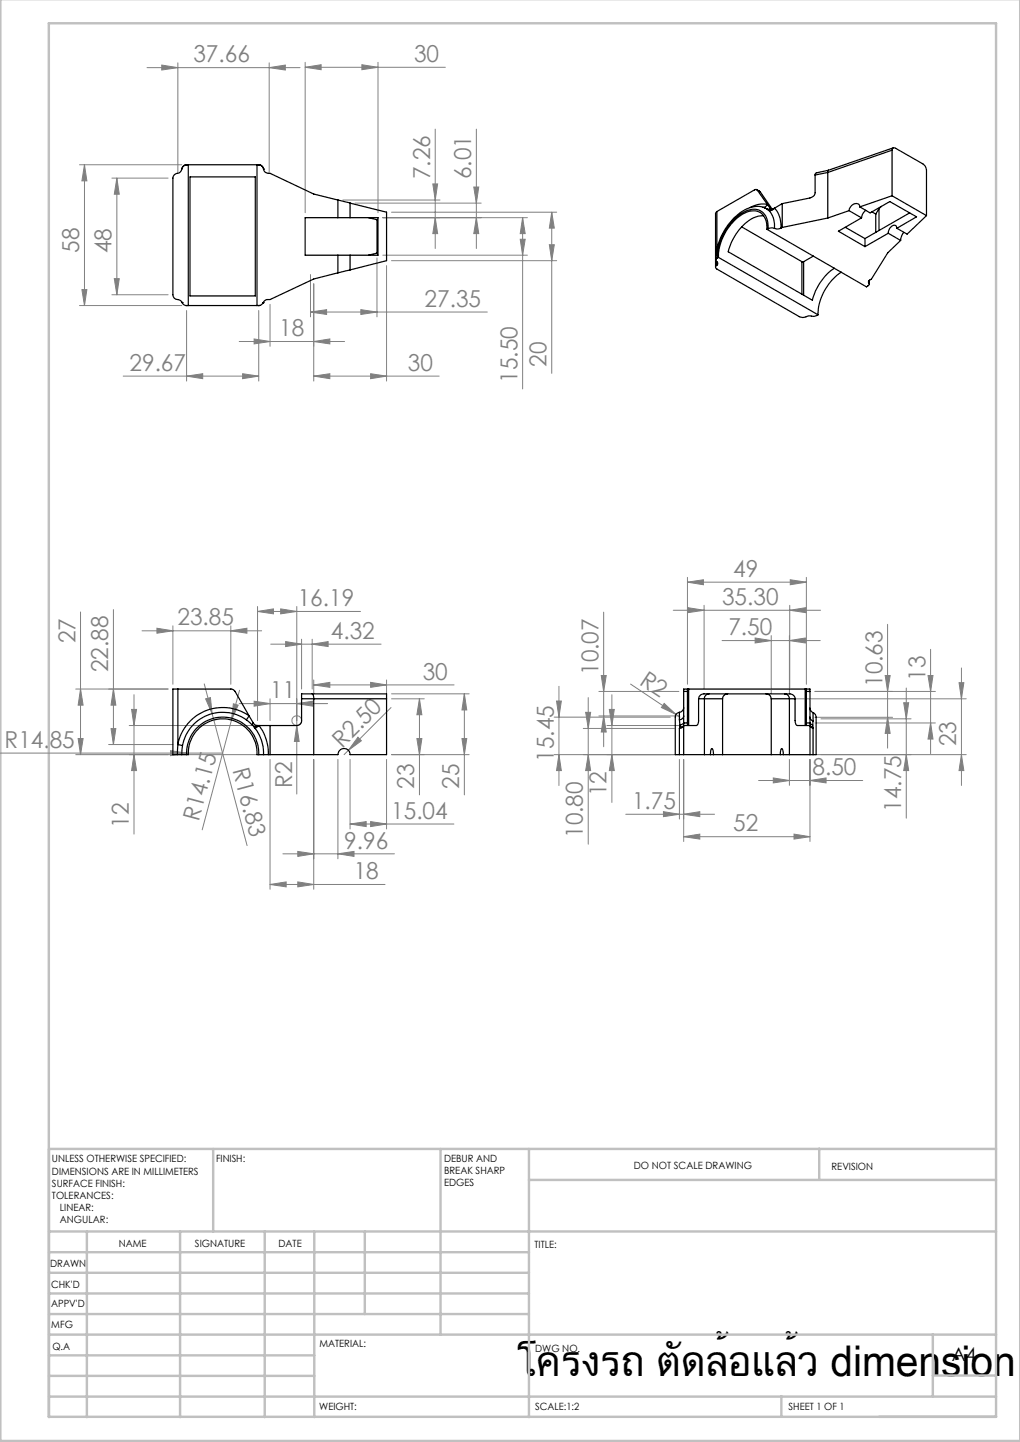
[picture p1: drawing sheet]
<svg xmlns="http://www.w3.org/2000/svg" width="210mm" height="297mm" viewBox="0 0 210 297" stroke-linecap="round" stroke-linejoin="round" font-family="sans-serif">
<g fill="none" stroke="#808080" stroke-width=".21">
<path d="M30.3 13.9h31.5M33.3 13.4l3.3 .5-3.3 .5zM36.6 12.9v22.6M55.4 13.9l3.3-.5v1zM55.4 12.9v22.6M62.8 13.9l3.3-.6v1.1zM62.8 12.8v31M62.8 13.9h28.9M74.5 13.3l3.3 .6-3.3 .5zM77.8 12.8v31M16.4 33.9h21M17.4 33.9l.5 3.3h-1z"/>
<path d="M17.4 33.9v29M23 36.7h11.6M24.1 36.7l.5 3.3h-1.1zM24.1 36.7v24M89.1 37.9h1l-.5 3.3zM89.6 26.6v24.6M97.5 38.5h1.1l-.5 3.3zM98.1 26.6v24.6M16.9 59.7h1l-.5 3.2zM23.5 57.4h1.1l-.5 3.3zM63.9 56.5v8.8M64.6 58.5v20"/>
<path d="M70.6 41.2h20M73.1 41.8h26M77.6 53.1v12.2M78.8 52.6h29.8M78.8 44.8h29.8M79.6 54.7v23.8M80.6 43.7h34M80.6 53.7h34M89.6 44.8l.5 3.3h-1zM98.1 44.8l.5 3.3h-1.1zM107.1 49.3h1l-.5 3.3zM107.6 44.8v35.3"/>
<path d="M107.6 44.8l.5 3.3h-1zM113.1 50.4h1l-.5 3.3zM113.6 43.7l.5 3.3h-1zM113.6 43.7v33.2M16.4 62.9h21M23 60.7h11.6M25.4 77.5h27.9M38.4 77.5l3.3-.5v1zM38.4 64v14.5M49.2 70.3h21.7M50 77l3.3 .5-3.3 .5zM52.3 69.8l3.3 .5-3.3 .5z"/>
<path d="M53.3 64v14.5M55.6 62.7v8.6M63.9 64.3l3.3-.5v1zM63.9 64.3h36.4M64.6 77.5l3.3-.5v1zM64.6 77.5h25.8M64.6 70.3l3.3-.5v1zM74.3 63.8l3.3 .5-3.3 .5zM76.3 77l3.3 .5-3.3 .5zM141.5 119.9l3.3-.5v1zM141.5 118.9v22M141.5 119.9h24.5"/>
<path d="M162.7 119.4l3.3 .5-3.3 .5zM166 118.9v22M16.6 126v29.4M23.4 125.6v27.7M29.2 129.9h24.7M32.3 129.4l3.3 .5-3.3 .5zM35.6 128.9v12M47.5 129.9l3.3-.5v1zM47.5 128.9v12M53 125.9l3.3-.5v1zM53 124.9v23.5M53 125.9h21.2"/>
<path d="M55.7 132.7h22.8M57.8 125.4l3.3 .5-3.3 .5zM58.8 132.1l3.3 .6-3.3 .5zM61.1 124.9v38.6M62.1 131.7v10.2M64.3 132.7l3.3-.6v1.1zM64.3 131.7v10.2M123.8 139.1h1l-.5 3.3zM124.3 126.1v27.7M138.6 125.7h30.3M141.6 125.2l3.4 .5-3.4 .5zM145 124.7v17.2"/>
<path d="M148.7 131.9h20.2M155.5 131.4l3.3 .5-3.3 .5zM158.8 130.9v12M162.5 131.9l3.3-.5v1zM162.5 130.9v12M162.6 125.7l3.3-.5v1zM162.6 124.7v17.2M182.2 139.1h1.1l-.6 3.3zM182.7 128.6v25.5M191.1 139.1h1l-.5 3.3zM191.6 133.7v21.6M197.9 137.6v24.2"/>
<path d="M0 155.1h45.8M15.6 155.4h39M15.6 141.9h19M16.1 152.1h1l-.5 3.3zM16.6 141.9l.5 3.3h-1zM22.4 153.3h13.2M22.9 150.1h.9l-.4 3.2zM23.4 141.9l.4 3.3h-.9zM26.6 149.4h28M27.1 146.1h1l-.5 3.3zM27.6 155.4l.5 3.3h-1zM27.6 143.1v28.7"/>
<path d="M35.1 154.6l3.3 .5-3.3 .5zM42.1 140.9l8.8 33.3M42.3 143.9l1-.2 .4 3.3zM47.7 148.3l-6.1 22.6M48 145l1 .2-1.3 3.1zM49.2 144.9h18.3M49.3 142.2l-1.6 6.1M52.3 144.4l3.3 .5-3.3 .5zM55.6 143.9v4.5M55.6 156.4v26.8M61.1 144.9l3.3-.5v1zM61.1 149.4l.5 3.3h-1z"/>
<path d="M64.6 156.4v26.8M64.6 141.1l3.3-.6v1.1zM64.6 140v2.9M64.6 141.1h28.9M69.6 156.4v20.5M72.1 156.4v14.3M73.7 151.8l.7 .8-2.7 1.9zM76.3 140.5l3.3 .6-3.3 .5zM79.6 156.4v14.3M79.6 140v2.9M80.5 145.7l-9.7 9.7M80.6 155.4h16"/>
<path d="M80.6 143.9h6.7M80.6 142.9h16M85.8 152.1h1.1l-.5 3.3zM86.4 143.9v19.8M86.4 143.9l.5 3.3h-1.1zM95.1 152.1h1l-.5 3.3zM95.6 142.9l.5 3.3h-1zM95.6 142.9v20.8M114.1 147.7h23.9M114.1 155.4h25.7M114.6 144.4h1l-.5 3.3zM115.1 155.4l.5 3.3h-1z"/>
<path d="M115.1 141.4v20.4M120.1 150h18.8M120.6 146.7h1l-.5 3.3zM121.1 155.4l.5 3.3h-1zM121.1 143.7v30.2M123.3 142.4h16.5M123.3 147.5h16.5M124.3 147.5l.5 3.3h-1zM125 149.4h14.8M125.4 146.1h1.1l-.5 3.3zM126 155.4l.5 3.3h-1.1zM126 143.1v22.2"/>
<path d="M129.8 140.9l10.2 6.8M136.7 144.9l2.5 2.2-3-1.4zM139.9 156.4v12.3M140.8 156.4v16.9M161.6 155.4h37.3M162.5 156.4v5.3M163.5 143.9h35.4M166.8 156.4v16.9M167.8 147.7h16M167.8 142.4h24.8M167.8 148.9h24.8M169 148.1h18.6"/>
<path d="M182.7 147.7l.6 3.4h-1.1zM186.1 144.7h1l-.5 3.4zM186.6 155.4l.5 3.3h-1zM186.6 141.7v26.8M191.6 148.9l.5 3.3h-1zM197.4 140.6h1l-.5 3.3zM197.9 155.4l.5 3.3h-1zM58.2 175.9h23M61.3 175.4l3.3 .5-3.3 .5zM69.6 175.9l3.3-.5v1zM72.1 169.7l3.3-.5v1zM72.1 169.7h21.4"/>
<path d="M76.3 169.2l3.3 .5-3.3 .5zM128.8 167.7h18.3M136.6 167.2l3.3 .5-3.3 .5zM140.8 167.7l3.3-.5v1zM140.8 172.3l3.3-.5v1zM140.8 172.3h26M156.2 160.8h21.4M159.2 160.2l3.3 .6-3.3 .5zM163.5 171.8l3.3 .5-3.3 .5zM166.8 160.8l3.3-.6v1.1zM55.6 182.2l3.3-.6v1.1zM55.6 182.2h23.7"/>
<path d="M61.3 181.6l3.3 .6-3.3 .5z"/>
<circle cx="61.1" cy="148.4" r="1"/>
</g>
<g fill="none" stroke="#c0c0c0" stroke-width=".5">
<path d="M.1 -.1v296.9h209.9v-296.9M10.1 4.8h195v287h-195zM43.9 236.6v17M90.7 236.6v38.3M108.9 236.6v55.3M168.7 236.6v6.3M205.1 236.6h-195v55.3M10.1 253.6h195M10.1 257.9h98.8M17.9 253.6v38.3M37.1 253.6v38.3M54.5 253.6v38.3"/>
<path d="M64.7 253.6v38.3M75.1 253.6v17M108.9 243h96.2M10.1 270.6h98.8M10.1 266.4h98.8M10.1 262.1h98.8M10.1 279.1h54.6M10.1 274.9h195M192.1 274.8v12.7M10.1 287.7h195M10.1 283.4h54.6M160.9 287.5v4.3"/>
<path d="M192.1 283.3h13"/>
</g>
<g fill="#808080">
<path d="M136.7 144.9l2.5 2.2-3-1.4z"/>
<path d="M35.1 154.6l3.3 .5-3.3 .5z"/>
<path d="M73.7 151.8l.7 .8-2.7 1.9z"/>
<path d="M48 145l1 .2-1.3 3.1z"/>
<path d="M61.1 149.4l.5 3.3h-1z"/>
<path d="M42.3 143.9l1-.2 .4 3.3z"/>
<path d="M76.3 140.5l3.3 .6-3.3 .5zM64.6 141.1l3.3-.6v1.1zM74.5 13.3l3.3 .6-3.3 .5zM62.8 13.9l3.3-.6v1.1zM64.6 70.3l3.3-.5v1zM52.3 69.8l3.3 .5-3.3 .5zM50 77l3.3 .5-3.3 .5zM38.4 77.5l3.3-.5v1zM162.7 119.4l3.3 .5-3.3 .5zM141.5 119.9l3.3-.5v1zM140.8 167.7l3.3-.5v1zM136.6 167.2l3.3 .5-3.3 .5zM162.5 131.9l3.3-.5v1zM155.5 131.4l3.3 .5-3.3 .5z"/>
<path d="M72.1 169.7l3.3-.5v1zM76.3 169.2l3.3 .5-3.3 .5zM58.8 132.1l3.3 .6-3.3 .5zM64.3 132.7l3.3-.6v1.1zM61.3 175.4l3.3 .5-3.3 .5zM69.6 175.9l3.3-.5v1zM55.6 182.2l3.3-.6v1.1zM61.3 181.6l3.3 .6-3.3 .5zM32.3 129.4l3.3 .5-3.3 .5zM47.5 129.9l3.3-.5v1zM64.6 77.5l3.3-.5v1zM76.3 77l3.3 .5-3.3 .5zM63.9 64.3l3.3-.5v1zM74.3 63.8l3.3 .5-3.3 .5zM140.8 172.3l3.3-.5v1zM163.5 171.8l3.3 .5-3.3 .5zM141.6 125.2l3.4 .5-3.4 .5zM162.6 125.7l3.3-.5v1zM159.2 160.2l3.3 .6-3.3 .5zM166.8 160.8l3.3-.6v1.1z"/>
<path d="M61.1 144.9l3.3-.5v1zM52.3 144.4l3.3 .5-3.3 .5zM57.8 125.4l3.3 .5-3.3 .5zM53 125.9l3.3-.5v1z"/>
<path d="M182.7 147.7l.6 3.4h-1.1zM182.2 139.1h1.1l-.6 3.3z"/>
<path d="M124.3 147.5l.5 3.3h-1zM123.8 139.1h1l-.5 3.3z"/>
<path d="M191.6 148.9l.5 3.3h-1zM191.1 139.1h1l-.5 3.3z"/>
<path d="M121.1 155.4l.5 3.3h-1zM120.6 146.7h1l-.5 3.3z"/>
<path d="M27.6 155.4l.5 3.3h-1zM27.1 146.1h1l-.5 3.3z"/>
<path d="M85.8 152.1h1.1l-.5 3.3zM86.4 143.9l.5 3.3h-1.1zM16.1 152.1h1l-.5 3.3zM16.6 141.9l.5 3.3h-1zM107.1 49.3h1l-.5 3.3zM107.6 44.8l.5 3.3h-1zM98.1 44.8l.5 3.3h-1.1zM97.5 38.5h1.1l-.5 3.3zM16.9 59.7h1l-.5 3.2zM17.4 33.9l.5 3.3h-1zM23.5 57.4h1.1l-.5 3.3zM24.1 36.7l.5 3.3h-1.1zM197.9 155.4l.5 3.3h-1zM197.4 140.6h1l-.5 3.3z"/>
<path d="M126 155.4l.5 3.3h-1.1zM125.4 146.1h1.1l-.5 3.3z"/>
<path d="M95.6 142.9l.5 3.3h-1zM95.1 152.1h1l-.5 3.3zM23.4 141.9l.4 3.3h-.9zM22.9 150.1h.9l-.4 3.2zM113.6 43.7l.5 3.3h-1zM113.1 50.4h1l-.5 3.3zM89.1 37.9h1l-.5 3.3zM89.6 44.8l.5 3.3h-1z"/>
<path d="M114.6 144.4h1l-.5 3.3zM115.1 155.4l.5 3.3h-1zM186.1 144.7h1l-.5 3.4zM186.6 155.4l.5 3.3h-1z"/>
<path d="M33.3 13.4l3.3 .5-3.3 .5zM55.4 13.9l3.3-.5v1z"/>
</g>
<g fill="none" stroke="#000" stroke-width=".25">
<path d="M37.4 34.8a1.22 1.22 0 0 1-1.2 1l-.4 .4-.2 .5v24a1.11 1.11 0 0 0 1.3 1.1l.6 .5M38.4 33.9a1.05 1.05 0 0 0-1 .9M38.4 33.9a1.12 1.12 0 0 0-1 .9M38.4 33.9h.1M38.4 33.9h.4M38.8 33.9h14.1M38.8 33.9v29M39.1 36.4h13.5v24.6h-13.5zM52.9 33.9v29M52.9 33.9h.4M53.3 33.9a1.05 1.05 0 0 1 1 .9M53.3 33.9a1.06 1.06 0 0 1 1 .9"/>
<path d="M53.3 33.9h.1M54.3 34.8a1.05 1.05 0 0 0 1.3 .9l9 4.3 5 1.2M54.3 34.8h.1M155.8 39.1l.7 .4M155.9 39.2l-.2-.2-.4 .1-7.7 4.5M155.9 39.2l2.1 2.9M155.9 39.2l.6 .3M156.5 39.5l2.5 3.6M167.8 36.1v3.6a1.21 1.21 0 0 1-1 1.1l-5.8 1.1M170.4 35.5v9.4M170.4 35.5l-2.6 .6M170.6 35.1l-.2 .4"/>
<path d="M170.6 35.1l-2.6 .5-.2 .5M183.7 30.9a.44 .44 0 0 1 .2-.4 .44 .44 0 0 1 .5 0l5.6 3.3a1.66 1.66 0 0 1 .7 1.2v9.4M183.7 30.9l-13.3 4.6M183.7 30.9v9.4M183.9 30.4l-13.3 4.7M69.6 56.2l-5 1.3-9 4.2a1.19 1.19 0 0 0-1.4 .6M69.6 52.6h2.5M69.6 44.8h2.5M69.6 41.2l2.5 .6M69.6 44.8h-6.8v7.8h6.8M69.6 41.2v3.6M69.6 52.6v3.6"/>
<path d="M72.1 55.6l-2.5 .6M72.1 41.8l7.5 1.9v10l-7.5 1.9M72.1 44.8h5.7v7.8h-5.7M72.1 41.8v3M72.1 52.6v3M75.8 44.8l1.8 .5v6.8l-1.8 .5M147.6 54.6a.42 .42 0 0 0-.3 .4 .42 .42 0 0 0 .3 .4l17 9.8a2.39 2.39 0 0 0 2-.2l1.1 .2 .7-.4M147.6 53.9a.43 .43 0 0 1 0 .7M147.6 53.9v.7M147.6 43.6l-.3 .3v11.1M147.6 43.6v7.6M147.7 53.2l-.3 .3 .2 .4"/>
<path d="M147.9 53l-.2 .2M147.9 53l20.5 11.8M152.7 46.7l12.4 7.2M157.2 44.4a6.5 6.5 0 0 0-5.3 3.3 11.4 11.4 0 0 0-2 4.2l17.4 9.9a11.4 11.4 0 0 1 4.5-6.6M157.4 42.8h.1M157.5 42.8a5.6 5.6 0 0 0-5.9 1.7 12.6 12.6 0 0 0-4.2 9M157.5 42.8l.4 .2M157.9 47.2l20.5 11.9a.55 .55 0 0 0 .5-.8M157.9 43l.2 .2M157.9 47.2a3.3 3.3 0 0 0-2.2-3.7 6.4 6.4 0 0 0-5.6 3.2 10.3 10.3 0 0 0-2.2 6.3M158 42.1a5 5 0 0 0-3.6 .7M158 42.1a.88 .88 0 0 1-.9 .6"/>
<path d="M158 42.1l.6 .9M158.1 43.2l.2 .1M158.2 47.1a3.6 3.6 0 0 0-2-3.9 5.2 5.2 0 0 0-5 1.9 11.6 11.6 0 0 0-3.5 8.1M158.2 47.1l-.3 .1M158.3 43.3a4.6 4.6 0 0 1 1.2 3.8M158.6 43l.3 .1 .3-.1M158.6 43h-.7M158.6 43l.3 .1M159.2 43a1.09 1.09 0 0 1-1.1 .2M159.4 42.9a.99 .99 0 0 1-1.1 .4M159.4 42.9a5.2 5.2 0 0 1 1.4 4.1M159.4 42.9l-.2 .1"/>
<path d="M159.5 47.1l-.5-.2-.8 .2M160.8 47l-.6 .2-.7-.1M161 46.8l-.2 .2M161 41.9v4.9M161 41.9l-1.6 1M165.1 53.9h.4M165.1 53.9v6.7M165.5 53.9v6.9M167.5 52.7l-2 1.2M170.4 44.9l-9.4 1.9M173.2 56.1a10.9 10.9 0 0 0-4.8 8.7M174 46.8l4.1 2.3"/>
<path d="M174.8 43.4l-4.4 1.5M174.8 43.4l2.6 1.5M177 42.6a.94 .94 0 0 0-.8-.7 .94 .94 0 0 0-1 .6l-.4 .9M177 42.6l2.1 1.2 4.1-2.3 5.5 3.2-4.1 2.3M177.4 44.9l-4.8 2.7 5.5 3.2M178.1 49.1v1.7M178.3 43.3a2.13 2.13 0 0 0-.9 1.6M178.9 57.9v.4M178.9 57.8l.1 .7M179.5 43.6l.8 .5M180.3 44.1v3.8M181 43l-.7 1.1"/>
<path d="M181 43v4.5M181.5 42.5l-.5 .5M182.9 48l-4.8 2.8M182.9 48l2.5 1.5M183.7 40.3l-6.7 2.3M183.7 40.3l7 4.1M184.6 47a.62 .62 0 0 0-.4-.6 .62 .62 0 0 0-.8 .3l-.3 .6-.2 .7M185.4 49.5l-2.6 2.6-3.4 5.4-.3 .2a.44 .44 0 0 0-.2 .6M186.1 47.9l-.4 .6-.3 1M187.3 43.8l-9.2 5.3M190.7 44.4l-3.9 3.8-2.2-1.2M37.4 62.2l.1 .1"/>
<path d="M37.5 62.3a.96 .96 0 0 0 .9 .6M37.5 62.3h.1M38.4 62.9h.1M38.4 62.9h.4M38.8 62.9h14.1M52.9 62.9h.4M53.3 62.9h.1M54.2 62.3l-.3 .4-.6 .2M54.2 62.3h.1M54.2 62.3v.1M36.5 155.4h.9M36.6 153.3l-.1 2.1"/>
<path d="M36.6 153.3l1 .3M36.6 141.9l11.3 .1 .5 .4 2.9 5.1M36.6 141.9h-1v13.5h.9M36.6 141.9v11.4M37.4 155.4h1M37.6 153.6l-.2 1.8M38.4 155.4a7.4 7.4 0 0 1 7.4-7.7 7.4 7.4 0 0 1 7.5 7.7M38.4 155.4h.4a7.1 7.1 0 0 1 7-7.3 7.1 7.1 0 0 1 7.1 7.3h.4M50.7 148.3a8.4 8.4 0 0 0-13.1 5.3M50.7 148.3l1.2 1M51.3 147.5l-.6 .8M51.3 147.5a9.4 9.4 0 0 0-14.7 5.8"/>
<path d="M51.3 147.5l.8 1.4M51.9 149.3l.3 .3M52.1 148.9l-.2 .4M52.1 148.9l.4 .4 .5 .1M52.2 149.6l.3 .4M52.5 150a8.2 8.2 0 0 1 1.8 5.4M52.5 150l.8-.6a9.7 9.7 0 0 1 1.9 6M53 149.4l-.8 .2M53.3 155.4h1M54.3 155.4h.9M55.6 149.4v6M62.1 143.9v4.5a.96 .96 0 0 1-1 1h-8.1"/>
<path d="M62.1 143.9v-1h17.5v1M62.1 143.9h17.5M64.3 142.9l.3 .7v11.8M79.6 143.9v11.5h-7.5a1.25 1.25 0 0 0-1.3-1.2 1.25 1.25 0 0 0-1.2 1.2h-14.4M139.9 146.7a1.35 1.35 0 0 0-.9 1.8v6.9h.9M139.9 150v5.4M139.9 155.4h.9M139.9 148.3l.1 1M139.9 146.7v1.6M139.9 149.6v.4M140 149.3l-.1 .3M140.8 145.7a1.04 1.04 0 0 1-.9 1"/>
<path d="M140.8 149.4a.85 .85 0 0 1-.9 .6M140.8 149.4l-.3 .2h-.6M140.8 148.9v.5M140.8 148.9l-.8 .4M140.8 147.5a.91 .91 0 0 1-.9 .8M140.8 155.4h26M140.8 142.4v6.5M140.8 149.4v6M140.8 148.9h.7M140.8 142.4h.7M141.5 148.9v.5M141.5 141.9h-.7v.5"/>
<path d="M141.5 141.9v.5M141.5 141.9h.3M141.5 142.4v6.5M141.8 141.9h24M141.8 141.9v7.5M143.8 143.9a1.15 1.15 0 0 1 1.2-1h17.6a1.09 1.09 0 0 1 1.1 1M143.8 143.9v4.5a.95 .95 0 0 1-.4 1h-2.6M143.8 143.9h5M146 142.9a.96 .96 0 0 0-1 1v11.5M146.3 155.4v-.4a.59 .59 0 0 1 .3-.8l.2 .4 .1 .8M148.8 143.9v11.5M149.8 142.9a1.09 1.09 0 0 0-1 1"/>
<path d="M157.7 142.9a1.09 1.09 0 0 1 1.1 1M158.8 143.9h4.9M158.8 143.9v11.5M160.7 155.4v-.4a.63 .63 0 0 1 .3-.8l.3 1.2M161.6 142.9a1.03 1.03 0 0 1 .9 1v11.5M163.7 143.9v4.5a.95 .95 0 0 0 .5 1h2.6M165.8 141.9h.2M165.8 141.9v7.5M166 148.9v.5M166 141.9h.8v.5M166 141.9v.5M166 148.9h.8"/>
<path d="M166 142.4h.8M166 142.4v6.5M166.8 145.8a1.07 1.07 0 0 0 .6 1M166.8 149.4l.1 .4 .5 .2M166.8 155.4h.6M166.8 149.4l.6 .4M166.8 148.9v.5M166.8 148.9l.5 .4M166.8 147.7a.8 .8 0 0 0 .6 .8M166.8 142.4v6.5M166.8 149.4v6M167.3 149.3l.1 .5"/>
<path d="M167.4 146.8a1.74 1.74 0 0 1 .6 1.9v6.7h-.6M167.4 150v5.4M167.4 148.5l-.1 .8M167.4 146.8v1.7M167.4 149.8v.2"/>
</g>
<text font-size="8.7" x="106.4" y="283.4">โครงรถ ตัดล้อแล้ว dimension</text>
<g font-size="4.8" fill="#808080">
<text x="39.8" y="12.8">37.66</text>
<text x="85.2" y="12.8">30</text>
<text x="88.5" y="36.9" transform="rotate(-90 88.5 36.9)">7.26</text>
<text x="97" y="36.9" transform="rotate(-90 97 36.9)">6.01</text>
<text x="16.3" y="52" transform="rotate(-90 16.3 52)">58</text>
<text x="23" y="52.2" transform="rotate(-90 23 52.2)">48</text>
<text x="87.4" y="63.2">27.35</text>
<text x="57.5" y="69.2">18</text>
<text x="26.7" y="76.4">29.67</text>
<text x="84" y="76.4">30</text>
<text x="112.5" y="75.6" transform="rotate(-90 112.5 75.6)">20</text>
<text x="106.5" y="78.8" transform="rotate(-90 106.5 78.8)">15.50</text>
<text x="150.9" y="118.8">49</text>
<text x="61.3" y="124.8">16.19</text>
<text x="148.7" y="124.6">35.30</text>
<text x="36.5" y="128.8">23.85</text>
<text x="68.1" y="131.6">4.32</text>
<text x="150" y="130.8">7.50</text>
<text x="15.5" y="132.5" transform="rotate(-90 15.5 132.5)">27</text>
<text x="22.3" y="138.5" transform="rotate(-90 22.3 138.5)">22.88</text>
<text x="55.6" y="143.8">11</text>
<text x="87" y="140">30</text>
<text x="123.2" y="139" transform="rotate(-90 123.2 139)">10.07</text>
<text x="131.5" y="140.8" transform="rotate(34 131.5 140.8)">R2</text>
<text x="181.7" y="141.5" transform="rotate(-90 181.7 141.5)">10.63</text>
<text x="190.5" y="140.2" transform="rotate(-90 190.5 140.2)">13</text>
<text x=".9" y="154">R14.85</text>
<text x="70.4" y="154.3" transform="rotate(-45 70.4 154.3)">R2.50</text>
<text x="196.9" y="153.7" transform="rotate(-90 196.9 153.7)">23</text>
<text x="47.8" y="158.6" transform="rotate(75 47.8 158.6)">R16.83</text>
<text x="114" y="156.9" transform="rotate(-90 114 156.9)">15.45</text>
<text x="167.3" y="159.6">8.50</text>
<text x="60.1" y="162.2" transform="rotate(-90 60.1 162.2)">R2</text>
<text x="85.3" y="162.4" transform="rotate(-90 85.3 162.4)">23</text>
<text x="94.5" y="162.4" transform="rotate(-90 94.5 162.4)">25</text>
<text x="124.9" y="164" transform="rotate(-90 124.9 164)">12</text>
<text x="130.1" y="166.6">1.75</text>
<text x="185.5" y="167.2" transform="rotate(-90 185.5 167.2)">14.75</text>
<text x="26.5" y="170.5" transform="rotate(-90 26.5 170.5)">12</text>
<text x="40.9" y="169.4" transform="rotate(-75 40.9 169.4)">R14.15</text>
<text x="80.6" y="168.6">15.04</text>
<text x="120" y="172.6" transform="rotate(-90 120 172.6)">10.80</text>
<text x="150.9" y="171.2">52</text>
<text x="70.9" y="174.8">9.96</text>
<text x="72.8" y="181.1">18</text>
</g>
<text font-size="3.9" x="196" y="280.4">A4</text>
<g font-size="2.1">
<text x="10.7" y="239.4">UNLESS OTHERWISE SPECIFIED:</text>
<text x="44.5" y="239.4">FINISH:</text>
<text x="91.4" y="239.4">DEBUR AND</text>
<text x="10.7" y="241.9">DIMENSIONS ARE IN MILLIMETERS</text>
<text x="10.7" y="244.4">SURFACE FINISH:</text>
<text x="91.4" y="241.8">BREAK SHARP</text>
<text x="91.4" y="244.3">EDGES</text>
<text x="130.5" y="240.7">DO NOT SCALE DRAWING</text>
<text x="171.2" y="240.9">REVISION</text>
<text x="10.7" y="246.9">TOLERANCES:</text>
<text x="12.3" y="249.4">LINEAR:</text>
<text x="12.3" y="251.9">ANGULAR:</text>
<text x="24.4" y="256.9">NAME</text>
<text x="40.1" y="256.8">SIGNATURE</text>
<text x="57.3" y="256.8">DATE</text>
<text x="110.1" y="257.1">TITLE:</text>
<text x="10.3" y="260.9">DRAWN</text>
<text x="10.5" y="269.3">APPV'D</text>
<text x="10.5" y="265.2">CHK'D</text>
<text x="10.6" y="273.6">MFG</text>
<text x="10.8" y="278">Q.A</text>
<text x="65.8" y="277.4">MATERIAL:</text>
<text x="110.2" y="278.5">DWG NO.</text>
<text x="65.7" y="290.4">WEIGHT:</text>
<text x="110.2" y="290.5">SCALE:1:2</text>
<text x="162.4" y="290.4">SHEET 1 OF 1</text>
</g>
</svg>
